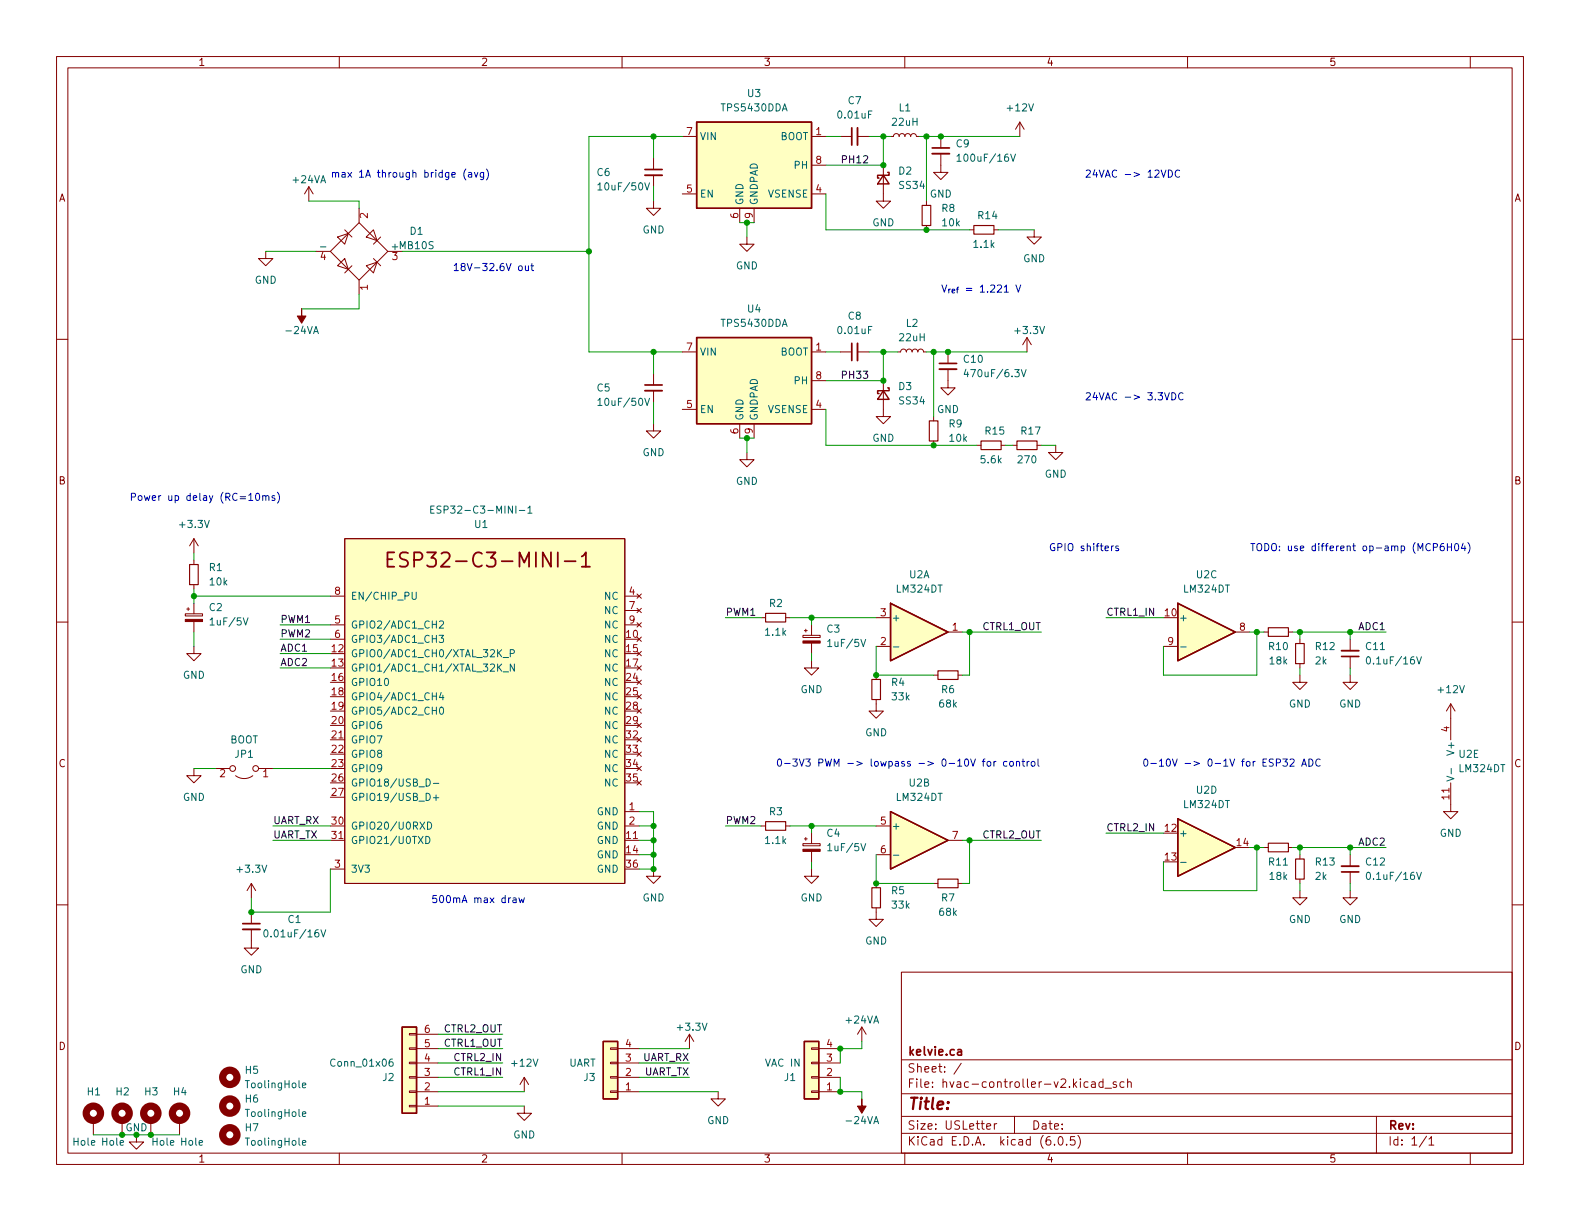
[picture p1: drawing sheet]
<svg xmlns="http://www.w3.org/2000/svg" width="279mm" height="216mm" viewBox="0 0 279 216" stroke-linecap="round" stroke-linejoin="round" font-family="sans-serif">
<g fill="none" stroke="#840000" stroke-width=".18">
<path d="M10 10h259.4v195.9h-259.4zM12 12h255.4v191.9h-255.4zM60 10v2M110 10v2M160 10v2M210 10v2M260 10v2M54.6 33l-.8 1.3M54.6 33v2.6M54.6 33l.8 1.3M63.5 39.4l5.1 5.1-5.1 5-5.1-5zM63.5 36.8v2.6"/>
<path d="M115.6 35.6v1.2h1.2l-1.2 1.3-1.3-1.3h1.3M115.6 27.9v2.1M115.6 31v2M120.6 24.1h2.6M120.6 34.3h2.6M130.8 36.8v2.6M133.3 36.8v2.6M143.5 24.1h2.5M143.5 34.3h2.5M143.5 29.2h2.5M148.6 24.1h2M151.6 24.1h2.1"/>
<path d="M156.2 29.2v6.4h1.3l-1.3 1.2-1.3-1.2h1.3M157.5 24.1h.5l.1-.3 .4-.2 .4 .2 .1 .3 .1-.3 .3-.2 .4 .1 .2 .4 .2-.4 .5-.1 .2 .2 .1 .3 .2-.3 .3-.2 .4 .2 .2 .3h.5M163.8 35.6v.7M163.8 39.9v.7M166.4 27.2v3.3h1.2l-1.2 1.3-1.3-1.3h1.3M166.4 24.1v2.1M180.3 21.6l-.7 1.3M180.3 21.6v2.5M180.3 21.6l.8 1.3M10 60h2M47 44.5v1.2h1.3l-1.3 1.3-1.3-1.3h1.3M55.9 44.5h2.5"/>
<path d="M59.7 41.9l1.9-.6-.6 1.9zM61 45.7l.6 1.9-1.9-.6zM61 40.6l1.2 1.3M62.2 47l-1.2 1.3M63.5 49.5v2.6M64.8 41.9l1.2-1.3 .7 1.9zM64.8 47l1.9-.6-.7 1.9zM66 45.7l1.3 1.3M67.3 41.9l-1.3 1.3M68.6 44.5h2.5M132.1 41.9v1.3h1.2l-1.2 1.3-1.3-1.3h1.3M171.4 40.6h.8"/>
<path d="M175.8 40.6h.7M181.6 59.7l-.8 1.3M181.6 59.7v2.5M181.6 59.7l.8 1.3M182.9 40.6v1.3h1.2l-1.2 1.3-1.3-1.3h1.3M267.4 60h2M115.6 74.9v1.3h1.2l-1.2 1.3-1.3-1.3h1.3M115.6 66v2.1M115.6 69.1v2M120.6 62.2h2.6M120.6 72.4h2.6M130.8 74.9v2.6"/>
<path d="M133.3 74.9v2.6M143.5 62.2h2.5M143.5 72.4h2.5M143.5 67.3h2.5M148.6 62.2h2M151.6 62.2h2.1M156.2 67.3v6.4h1.3l-1.3 1.2-1.3-1.2h1.3M158.7 62.2h.6l.1-.3 .4-.2 .3 .2 .2 .3 .1-.3 .3-.2 .4 .1 .2 .4 .2-.4 .4-.1 .3 .2 .1 .3 .2-.3 .3-.2 .4 .2 .1 .3h.5M165.1 73.7v.7M165.1 78v.7M167.6 65.3v3.3h1.3l-1.3 1.3-1.2-1.3h1.2M167.6 62.2v2.1"/>
<path d="M172.7 78.7h.8M177 78.7h.8M179.1 78.7h.7M183.4 78.7h.7M186.7 78.7v1.3h1.3l-1.3 1.3-1.3-1.3h1.3M34.3 95.3v2.5M34.3 99.1v.7M34.3 95.3l-.8 1.2M34.3 95.3l.8 1.2M61 95.3h49.5v60.9h-49.5zM132.1 80v1.3h1.2l-1.2 1.3-1.3-1.3h1.3M10 110h2"/>
<path d="M32.8 108.5h3v.4h-3zM33 107.7h.5M33.3 107.4v.6M34.3 114.3v1.3h1.3l-1.3 1.2-1.3-1.2h1.3M34.3 103.4v.7M34.3 106.7v1.8M34.3 109.9v1.9M58.4 105.4h2.6M58.4 110.5h2.6M58.4 113h2.6M110.5 105.4h2.5M110.5 110.5h2.5"/>
<path d="M110.5 108h2.5M112.6 112.6l.8 .8M112.6 115.2l.8 .8M112.6 117.7l.8 .8M112.6 105l.8 .8M112.6 107.6l.8 .7M112.6 110.1l.8 .8M113.4 112.6l-.8 .8M113.4 115.2l-.8 .8M113.4 117.7l-.8 .8M113.4 105l-.8 .8M113.4 107.6l-.8 .7"/>
<path d="M113.4 110.1l-.8 .8M134.6 109.2h.8M138.9 109.2h.8M142 112.3h3v.4h-3zM142.2 111.5h.5M142.5 111.3v.5M143.5 116.8v1.3h1.3l-1.3 1.3-1.3-1.3h1.3M143.5 110.5v1.8M143.5 113.7v1.9M154.9 109.2h2.6M154.9 114.3h2.6M154.9 119.4v.7"/>
<path d="M165.1 119.4h.8M167.6 111.8h2.6M169.4 119.4h.8M205.7 114.3h2.6M218.4 111.8h2.6M223.5 111.8h.8M227.8 111.8h.8M229.9 119.4v1.3h1.2l-1.2 1.2-1.3-1.2h1.3M229.9 113v.8M229.9 117.3v.8M238.8 119.4v1.3h1.2l-1.2 1.2-1.3-1.2h1.3M238.8 113v2.1"/>
<path d="M238.8 116.1v2M267.4 110h2M34.3 135.9v1.3h1.3l-1.3 1.2-1.3-1.2h1.3M38.1 135.9h2.5M41.7 137.2a2.54 2.54 0 0 0 3 0M45.7 135.9h2.6M58.4 130.8h2.6M112.6 120.3l.8 .7M112.6 122.8l.8 .8M112.6 125.3l.8 .8M112.6 127.9l.8 .8M112.6 130.4l.8 .8"/>
<path d="M112.6 133l.8 .7M112.6 135.5l.8 .8M112.6 138l.8 .8M113.4 120.3l-.8 .7M113.4 122.8l-.8 .8M113.4 125.3l-.8 .8M113.4 127.9l-.8 .8M113.4 130.4l-.8 .8M113.4 133l-.8 .7M113.4 135.5l-.8 .8M113.4 138l-.8 .8M154.9 123.7v2h1.3l-1.3 1.3-1.2-1.3h1.2"/>
<path d="M256.5 138.4v5.1h1.3l-1.3 1.3-1.2-1.3h1.2M256.5 124.5v6.3M256.5 124.5l-.7 1.2M256.5 124.5l.8 1.2M10 160h2M44.4 156.2v2.6M44.4 156.2l-.7 1.3M44.4 156.2l.8 1.3M58.4 148.6h2.6M58.4 153.7h2.6M110.5 143.5h2.5M110.5 148.6h2.5"/>
<path d="M110.5 146.1h2.5M115.6 153.7v1.2h1.2l-1.2 1.3-1.3-1.3h1.3M134.6 146.1h.8M138.9 146.1h.8M142 149.2h3v.4h-3zM142.2 148.3h.5M142.5 148.1v.5M143.5 153.7v1.2h1.3l-1.3 1.3-1.3-1.3h1.3M143.5 147.3v1.9M143.5 150.5v1.9M154.9 146.1h2.6M154.9 151.1h2.6"/>
<path d="M154.9 156.2v.8M165.1 156.2h.8M167.6 148.6h2.6M169.4 156.2h.8M223.5 149.9h.8M227.8 149.9h.8M229.9 157.5v1.3h1.2l-1.2 1.2-1.3-1.2h1.3M229.9 151.1v.8M229.9 155.4v.8M238.8 157.5v1.3h1.2l-1.2 1.2-1.3-1.2h1.3M238.8 151.1v2.1M238.8 154.2v2"/>
<path d="M267.4 160h2M44.4 164.3v3.3h1.3l-1.3 1.3-1.2-1.3h1.2M44.4 161.3v2M154.9 160.5v2.1h1.3l-1.3 1.2-1.2-1.2h1.2M159.4 171.9h108v32h-108zM16.5 198.1v2.6M21.6 198.1v2.6M26.7 198.1v2.6M31.7 198.1v2.6M72.4 182.8h1.3v.2h-1.3zM72.4 185.3h1.3v.2h-1.3zM72.4 187.8h1.3v.3h-1.3z"/>
<path d="M72.4 190.4h1.3v.2h-1.3zM72.4 192.9h1.3v.3h-1.3zM72.4 195.5h1.3v.2h-1.3zM73.7 195.6h3.8M73.7 193h3.8M73.7 190.5h3.8M73.7 188h3.8M73.7 185.4h3.8M73.7 182.9h3.8M92.7 195.6v1.3h1.3l-1.3 1.2-1.3-1.2h1.3M92.7 190.5l-.8 1.3M92.7 190.5v2.5"/>
<path d="M92.7 190.5l.8 1.3M107.9 185.3h1.3v.2h-1.3zM107.9 187.8h1.3v.3h-1.3zM107.9 190.4h1.3v.2h-1.3zM107.9 192.9h1.3v.3h-1.3zM109.2 193h3.8M109.2 190.5h3.8M109.2 188h3.8M109.2 185.4h3.8M121.9 182.9l-.7 1.3M121.9 182.9v2.5M121.9 182.9l.8 1.3"/>
<path d="M127 193v1.3h1.3l-1.3 1.3-1.3-1.3h1.3M143.5 185.3h1.3v.2h-1.3zM143.5 187.8h1.3v.3h-1.3zM143.5 190.4h1.3v.2h-1.3zM143.5 192.9h1.3v.3h-1.3zM144.8 193h3.8M144.8 190.5h3.8M144.8 188h3.8M144.8 185.4h3.8M152.4 181.6l-.8 1.3M152.4 181.6v2.6M152.4 181.6l.8 1.3"/>
<path d="M159.4 197.4h108M159.4 193.4h108M159.4 187.4h108M170 188l-1.3 1.9M174.5 199.2l.7-.2-.1-.3h-.4l-.2 .2v.7h.6M175.8 198.7v1M176.3 198.7h-.3l-.2 .3M179.4 197.4v3M192.4 191.4l-.4-.1-.3 .3v.4l.1 .2h.6M193 191.4h.6l.1 .9M193.7 191.6l-.5 .1a.29 .29 0 0 0-.2 .3 .29 .29 0 0 0 .2 .3l.5-.1M195 191.4l-.4-.1-.3 .3v.4l.2 .2h.5"/>
<path d="M195 190.8v1.5M195.4 192.4h1.1M197.4 191.4l-.4-.1-.2 .2 .1 .2 .5 .2v.3h-.6M198.8 191.4l-.5-.1-.3 .3v.4l.2 .2h.6M199.4 191.4l.2-.1 .4 .1v.9M199.4 190.8v1.5M243.4 197.4v6.5M24.1 200.7v1.2h1.3l-1.3 1.3-1.2-1.3h1.2M60 203.9v2M110 203.9v2M159.4 200.4h108M160 203.9v2"/>
<path d="M186.5 202.3v.2M187.3 201h.2a.81 .81 0 0 1 .6 .6 .81 .81 0 0 1-.3 .8l-.2 .1a.81 .81 0 0 1-.6-.6 .81 .81 0 0 1 .3-.9zM188.6 202.3v.2M190 201h-.7v.7l.2-.2 .5 .1 .1 .2-.1 .5-.2 .2-.5-.2M190.6 200.8a1.72 1.72 0 0 1 0 2.2M210 203.9v2M252.3 200.9l-1.3 1.9M252.7 201.4l.4-.4v1.5M252.7 202.5h.8M260 203.9v2"/>
<circle cx="41.1" cy="135.9" r=".51"/>
<circle cx="45.2" cy="135.9" r=".51"/>
</g>
<path d="M114 30h3.1M150.6 22.6v3.1M164.8 26.2h3.1M114 68.1h3.1M150.6 60.7v3.1M166.1 64.3h3.1M237.2 116.1h3.1M237.2 154.2h3.1M42.9 163.3h3.1M169.4 185.7h.6v.9M170 185.9l-.5 .1a.29 .29 0 0 0-.2 .3 .29 .29 0 0 0 .2 .3l.5-.1" fill="none" stroke="#840000" stroke-width=".3"/>
<g fill="none" stroke="#840000" stroke-width=".2">
<path d="M163.1 36.3h1.5v3.6h-1.5zM172.2 39.9h3.6v1.5h-3.6zM164.3 74.4h1.6v3.6h-1.6zM173.5 78h3.5v1.5h-3.5zM179.8 78h3.6v1.5h-3.6zM33.5 99.8h1.6v3.6h-1.6zM135.4 108.5h3.5v1.5h-3.5zM165.9 118.6h3.5v1.5h-3.5zM224.3 111h3.5v1.5h-3.5zM229.1 113.8h1.5v3.5h-1.5zM154.2 120.1h1.5v3.6h-1.5zM135.4 145.3h3.5v1.5h-3.5z"/>
<path d="M154.2 157h1.5v3.5h-1.5zM165.9 155.4h3.5v1.6h-3.5zM224.3 149.1h3.5v1.5h-3.5zM229.1 151.9h1.5v3.5h-1.5z"/>
</g>
<g fill="#ffffc2" stroke="#ffffc2" stroke-width=".18">
<path d="M208.3 106.7l10.1 5.1-10.1 5z"/>
<path d="M61 95.3h49.5v60.9h-49.5z"/>
<path d="M71.1 181.6h2.6v15.3h-2.6z"/>
<path d="M157.5 106.7l10.1 5.1-10.1 5z"/>
<path d="M157.5 143.5l10.1 5.1-10.1 5.1z"/>
<path d="M106.7 184.2h2.5v10.1h-2.5z"/>
<path d="M142.2 184.2h2.6v10.1h-2.6z"/>
<path d="M208.3 144.8l10.1 5.1-10.1 5z"/>
<path d="M123.2 59.7h20.3v15.2h-20.3z"/>
<path d="M123.2 21.6h20.3v15.2h-20.3z"/>
</g>
<g fill="none" stroke="#840000" stroke-width=".25">
<path d="M123.2 21.6h20.3v15.2h-20.3zM156.2 31l1 1.5h-2zM157 30.5h.2v.5h-2v.5h.2M123.2 59.7h20.3v15.2h-20.3zM156.2 69.1l1 1.5h-2zM157 68.6h.2v.5h-2v.5h.2M157.5 106.7l10.1 5.1-10.1 5zM208.3 106.7l10.1 5.1-10.1 5zM157.5 143.5l10.1 5.1-10.1 5.1zM208.3 144.8l10.1 5.1-10.1 5zM71.1 181.6h2.6v15.3h-2.6zM106.7 184.2h2.5v10.1h-2.5z"/>
<path d="M142.2 184.2h2.6v10.1h-2.6z"/>
</g>
<g fill="none" stroke="#006464" stroke-width=".18">
<path d="M105.7 32.7l.4-.4v1.3M105.7 33.6h.8M114 32.3l.4 1.3 .5-1.3M169.2 27.6l.4-.3v1.2M169.2 28.5h.8M178.7 27.3l.4 1.2 .5-1.2M105.7 70.8l.4-.4v1.3M105.7 71.7h.8M114 70.4l.4 1.3 .5-1.3M170.8 65.3l-.3 .9h.8M180.6 65.4l.4 1.2 .4-1.2M76.2 90.1h.4"/>
<path d="M76.8 89.5h-.6v1.2h.6M78 89.5h-.5l-.2 .1v.4l.6 .2 .1 .3-.3 .2h-.4M91.8 90.3h1M93.3 89.8l.4-.3v1.2M93.3 90.7h.8M43 109.2l.4 1.3 .5-1.3M72.9 104.7v1l.2 .3 .4-.1 .1-.2v-1M77.7 112.3h.7l-.4 .5 .4 .1v.6l-.2 .1-.5-.1M77.7 109.9l.5-.1 .2 .4-.7 .9h.7M89 116.3h.9M89 118.8h.9M90.2 115.5h.6l.2-.2-.1-.3-.7-.1v1.2"/>
<path d="M91 117.4v1.3l-.8-1.3v1.3M152.2 113.1l.5 1.2 .4-1.2M158 114.4h1M208.8 114.4h1M241.8 116.2l.1-.1a.68 .68 0 0 1 .5 .7 .68 .68 0 0 1-.5 .6 .84 .84 0 0 1-.1-1.2zM250.5 116.1l.4 1.3 .5-1.3M75.4 137.7a.64 .64 0 0 1 .7 .7 .64 .64 0 0 1-.7 .6zM76.6 138.5h1M77.9 125.1l.1-.1a.68 .68 0 0 1 .5 .7 .68 .68 0 0 1-.5 .6 .84 .84 0 0 1-.1-1.2zM78 122.4l-.3 .9h.8M78.3 122.9v.9M255.8 137.3l1.3 .4-1.3 .4"/>
<path d="M256.6 135.9v.9M75.3 147.9a.64 .64 0 0 1 .7 .6 .64 .64 0 0 1-.7 .7zM75.6 145.4a.64 .64 0 0 1 .7 .6 .64 .64 0 0 1-.7 .6zM76.6 141.1h1M77.1 140.6v.9M152.2 149.2l.5 1.2 .4-1.2M158 151.2h1M208.8 152.5h1M241.8 154.3l.1-.1a.68 .68 0 0 1 .5 .7 .68 .68 0 0 1-.5 .6 .84 .84 0 0 1-.1-1.2zM250.5 154.2l.4 1.3 .5-1.3M46.8 164.5l.2-.1a.68 .68 0 0 1 .4 .6 .68 .68 0 0 1-.4 .7l-.2-.1-.1-.4zM56.8 164.4l.4 1.3 .4-1.3"/>
<path d="M53.5 191.9l.6-.1-.1-.2-.3-.1-.2 .2v.6h.5M53.5 197l.6-.1-.1-.3h-.3l-.2 .2v.6h.5M69.4 187.3h-.4a.86 .86 0 0 0 0 1.2l.5-.1v-.4l-.2-.3-.4 .1-.1 .2M53.5 202.1l.6-.1-.1-.3h-.3l-.2 .1v.6h.5"/>
</g>
<path d="M68.5 98.9h.9M69.7 97.7h-1.2v2.5h1.2M72.1 97.8l-.9-.1a.62 .62 0 0 0-.5 .6 .62 .62 0 0 0 .5 .6 .93 .93 0 0 1 .9 .6 .65 .65 0 0 1-.4 .7l-1-.1M99.8 99.2h2M102.9 98.4l.7-.7v2.5M102.9 100.2h1.4" fill="none" stroke="#840000" stroke-width=".32"/>
<g fill="none" stroke="#840000" stroke-width="1.3">
<circle cx="16.5" cy="196.8" r="1.27"/>
<circle cx="21.6" cy="196.8" r="1.27"/>
<circle cx="26.7" cy="196.8" r="1.27"/>
<circle cx="31.7" cy="196.8" r="1.27"/>
<circle cx="40.6" cy="195.6" r="1.27"/>
<circle cx="40.6" cy="190.5" r="1.27"/>
<circle cx="40.6" cy="200.7" r="1.27"/>
</g>
<g fill="#840000" stroke="#840000" stroke-width=".18">
<path d="M142 113.3h3v.4h-3z"/>
<path d="M53.3 54.6v1.3h.8l-.8 1.3-.7-1.3h.7z"/>
<path d="M32.8 109.5h3v.4h-3z"/>
<path d="M152.4 194.3v1.3h.8l-.8 1.3-.8-1.3h.8z"/>
<path d="M142 150.2h3v.3h-3z"/>
</g>
<path d="M114 31h3.1M151.6 22.6v3.1M164.8 27.2h3.1M114 69.1h3.1M151.6 60.7v3.1M166.1 65.3h3.1M237.2 115.1h3.1M237.2 153.2h3.1M42.9 164.3h3.1" fill="none" stroke="#840000" stroke-width=".33"/>
<g fill="none" stroke="#0000c2" stroke-width=".18">
<path d="M82.4 29.9a1.46 1.46 0 0 0 0 1.9M82.9 30.6h.5v.7M83.4 30.8l-.4 .1-.2 .1 .2 .3h.4M83.9 30.5l.3 .8 .3-.8M85.5 30.5v1l-.2 .3-.3-.1M85.5 30.6l-.3-.1-.3 .2 .1 .6h.5M86 29.9a1.46 1.46 0 0 1 0 1.9M206.6 30.1a.64 .64 0 0 1 .7 .6 .64 .64 0 0 1-.7 .6zM208.6 30.2a.6 .6 0 0 0-.8 .4 .6 .6 0 0 0 .6 .7l.2-.1M91.8 47.1l.3-.1 .3 .2v.4l-.3 .3-.3-.1-.1-.2zM92.9 47l.1 .8 .3 .1 .2-.2M93.5 47v.9"/>
<path d="M93.9 47h.5M94.1 46.6v1.1l.3 .2M179.7 50.4l.4 1.3 .4-1.3M205.9 69.4l.5 1.3 .4-1.3M207.2 69.4a.64 .64 0 0 1 .7 .7 .64 .64 0 0 1-.7 .6zM209.2 69.6a.6 .6 0 0 0-.8 .4 .6 .6 0 0 0 .6 .7l.2-.1M45.3 87.3l.2-.1a.68 .68 0 0 1 .4 .7 .68 .68 0 0 1-.4 .6l-.2-.1-.1-.4zM46.5 87.8l.1-.2 .3 .1 .1 .8M46.5 87.6v.9M47 87.8l.2-.2 .3 .1 .1 .8M48.6 87.7l-.3-.1-.2 .2 .1 .2 .4 .1v.3h-.5M49.1 87a1.46 1.46 0 0 1 0 2"/>
<path d="M196.9 96.5l-.3 .3M197.8 96.6l-.3-.1-.2 .2v.2l.5 .1v.3h-.5M253.5 96.8l.6-.1 .1-.2-.1-.3-.6-.1v1.3M255.3 96.1l-.4 .1a.86 .86 0 0 0 0 1.2l.4-.1 .1-.5-.2-.2h-.3l-.2 .2M256 96.1v1.3M256 96.7h.7M256.7 96.1v1.3M257.4 96.2l.1-.1a.68 .68 0 0 1 .5 .6 .68 .68 0 0 1-.5 .7 .85 .85 0 0 1-.1-1.2zM258.7 96l-.3 1h.8M259 96.5v.9M259.6 95.9a1.46 1.46 0 0 1 0 2M171.6 134.2l.5 1.3 .4-1.3"/>
<path d="M173.7 134.6h.5M174.2 134.2l-.3 .2v1.1M174.7 134.7l.3-.1 .2 .3v.3l-.2 .3-.3-.1-.1-.2zM175.8 134.6v.9M176.1 134.6l-.3 .3M178.1 134.7l-.4-.1-.2 .3 .1 .5h.5M178.7 134.7l.3-.1 .2 .3v.3l-.2 .3-.3-.1-.2-.2zM179.8 134.8l.1-.2 .3 .1 .1 .8M179.8 134.6v.9M180.7 134.6h.5M180.9 134.2v1.1l.3 .2M181.6 134.6v.9"/>
<path d="M182 134.6l-.4 .3M182.5 134.7l.3-.1 .2 .3v.3l-.2 .3-.3-.1-.1-.2zM183.6 134.2v1.1l.1 .2M225.7 134.9l.6-.1 .1-.2v-.3l-.7-.1v1.3M226.9 134.2h.7l-.4 .5 .4 .1v.6l-.2 .1-.5-.1M228.1 134.3l.5-.1 .3 .4-.8 .9h.8M230.2 135.5l.4-1.3 .4 1.3M230.3 135.1h.6M231.5 134.2a.64 .64 0 0 1 .7 .6 .64 .64 0 0 1-.7 .7zM233.5 134.3a.6 .6 0 0 0-.9 .5 .6 .6 0 0 0 .6 .7l.3-.1M90.7 158.8h.5l.1 .8M91.3 159.1h-.4l-.2 .2 .2 .3 .4-.1"/>
<path d="M91.8 158.8l.2 .8 .2-.6 .3 .6 .2-.8"/>
</g>
<g fill="none" stroke="#009600" stroke-width=".18">
<path d="M54.6 35.6h8.9v1.2M115.6 24.1v3.8M115.6 33v2.6M120.6 24.1h-16.5v38.1h16.5M130.8 39.4h2.5M132.1 39.4v2.5M146 24.1h2.6M146 34.3v6.3h25.4M153.7 24.1h3.8M156.2 24.1v5.1h-10.2M162.6 24.1h17.7M163.8 24.1v11.5"/>
<path d="M47 44.5h8.9M63.5 52.1v2.5h-10.2M71.1 44.5h33M176.5 40.6h6.4M115.6 62.2v3.8M115.6 71.1v3.8M130.8 77.5h2.5M132.1 77.5v2.5M146 62.2h2.6M146 72.4v6.3h26.7M153.7 62.2h5M156.2 62.2v5.1h-10.2"/>
<path d="M163.8 62.2h17.8M165.1 62.2v11.5M177.8 78.7h1.3M184.1 78.7h2.6M34.3 97.8v1.3M34.3 104.1v2.6M34.3 111.8v2.5M34.3 105.4h24.1M49.5 113h8.9M49.5 115.6h8.9M49.5 118.1h8.9M49.5 110.5h8.9"/>
<path d="M128.3 109.2h6.3M139.7 109.2h15.2M143.5 109.2v1.3M143.5 115.6v1.2M154.9 114.3v5.1h10.2M170.2 111.8h13.9M171.4 111.8v7.6h-1.2M195.6 109.2h10.1M221 111.8h2.5M222.2 111.8v7.6h-16.5v-5.1M228.6 111.8h16.5M229.9 111.8v1.2"/>
<path d="M229.9 118.1v1.3M238.8 111.8v1.2M238.8 118.1v1.3M34.3 135.9h3.8M48.3 135.9h10.1M48.3 148.6h10.1M48.3 146.1h10.1M58.4 153.7v7.6h-14v-2.5M113 143.5h2.6v10.2h-2.6M113 148.6h2.6M113 146.1h2.6M113 151.1h2.6"/>
<path d="M128.3 146.1h6.3M139.7 146.1h15.2M143.5 146.1v1.2M143.5 152.4v1.3M154.9 151.1v5.1h10.2M170.2 148.6h13.9M171.4 148.6v7.6h-1.2M195.6 147.3h10.1M221 149.9h2.5M222.2 149.9v7.6h-16.5v-5.1M228.6 149.9h16.5M229.9 149.9v1.2"/>
<path d="M229.9 156.2v1.3M238.8 149.9v1.2M238.8 156.2v1.3M77.5 185.4h11.4M77.5 193h15.2M77.5 182.9h11.4M77.5 188h11.4M77.5 195.6h15.2M77.5 190.5h11.4M113 185.4h8.9M113 193h14M113 188h8.9"/>
<path d="M113 190.5h8.9M148.6 190.5v2.5h3.8v1.3M152.4 184.2v1.2h-3.8v2.6M16.5 200.7h15.2"/>
</g>
<g fill="#009600" stroke="#009600" stroke-width=".18">
<circle cx="229.9" cy="149.9" r=".46"/>
<circle cx="222.2" cy="149.9" r=".46"/>
<circle cx="238.8" cy="149.9" r=".46"/>
<circle cx="148.6" cy="185.4" r=".46"/>
<circle cx="148.6" cy="193" r=".46"/>
<circle cx="154.9" cy="156.2" r=".46"/>
<circle cx="143.5" cy="146.1" r=".46"/>
<circle cx="171.4" cy="148.6" r=".46"/>
<circle cx="154.9" cy="119.4" r=".46"/>
<circle cx="115.6" cy="151.1" r=".46"/>
<circle cx="115.6" cy="153.7" r=".46"/>
<circle cx="115.6" cy="148.6" r=".46"/>
<circle cx="143.5" cy="109.2" r=".46"/>
<circle cx="115.6" cy="146.1" r=".46"/>
<circle cx="222.2" cy="111.8" r=".46"/>
<circle cx="229.9" cy="111.8" r=".46"/>
<circle cx="238.8" cy="111.8" r=".46"/>
<circle cx="171.4" cy="111.8" r=".46"/>
<circle cx="165.1" cy="78.7" r=".46"/>
<circle cx="115.6" cy="24.1" r=".46"/>
<circle cx="104.1" cy="44.5" r=".46"/>
<circle cx="132.1" cy="77.5" r=".46"/>
<circle cx="156.2" cy="67.3" r=".46"/>
<circle cx="115.6" cy="62.2" r=".46"/>
<circle cx="167.6" cy="62.2" r=".46"/>
<circle cx="165.1" cy="62.2" r=".46"/>
<circle cx="156.2" cy="62.2" r=".46"/>
<circle cx="132.1" cy="39.4" r=".46"/>
<circle cx="156.2" cy="24.1" r=".46"/>
<circle cx="26.7" cy="200.7" r=".46"/>
<circle cx="24.1" cy="200.7" r=".46"/>
<circle cx="21.6" cy="200.7" r=".46"/>
<circle cx="44.4" cy="161.3" r=".46"/>
<circle cx="34.3" cy="105.4" r=".46"/>
<circle cx="163.8" cy="24.1" r=".46"/>
<circle cx="166.4" cy="24.1" r=".46"/>
<circle cx="163.8" cy="40.6" r=".46"/>
<circle cx="156.2" cy="29.2" r=".46"/>
</g>
<text font-size="3.5" fill="#840000" x="72.1" y="100.3">ESP32-C3-MINI-1</text>
<text font-size="2.8" fill="#840000" x="160.4" y="196.2">Title:</text>
<g font-size="2.1" fill="#840000">
<text x="160.4" y="189.7">Sheet: /</text>
<text x="160.4" y="186.7">kelvie.ca</text>
<text x="160.4" y="192.4">File: hvac-controller-v2.kicad_sch</text>
<text x="160.4" y="202.5">KiCad E.D.A. kicad (6.0.5)</text>
<text x="160.4" y="199.7">Size: USLetter</text>
<text x="182.4" y="199.7">Date:</text>
<text x="245.4" y="199.7">Rev:</text>
<text x="245.4" y="202.5">Id: 1/1</text>
</g>
<g font-size="1.8" fill="#840000">
<text x="35" y="11.6">1</text>
<text x="85" y="11.6">2</text>
<text x="135" y="11.6">3</text>
<text x="185" y="11.6">4</text>
<text x="235" y="11.6">5</text>
<text x="10.3" y="35.6">A</text>
<text x="267.7" y="35.6">A</text>
<text x="10.3" y="85.7">B</text>
<text x="267.7" y="85.7">B</text>
<text x="10.3" y="135.6">C</text>
<text x="267.7" y="135.6">C</text>
<text x="10.3" y="185.7">D</text>
<text x="267.7" y="185.7">D</text>
<text x="35" y="205.6">1</text>
<text x="85" y="205.6">2</text>
<text x="135" y="205.6">3</text>
<text x="185" y="205.6">4</text>
<text x="235" y="205.6">5</text>
</g>
<g font-size="1.8" fill="#006464">
<text x="132.2" y="17.1">U3</text>
<text x="127.7" y="19.7">TPS5430DDA</text>
<text x="148.3" y="21">0.01uF</text>
<text x="150" y="18.4">C7</text>
<text x="157.9" y="22.2">22uH</text>
<text x="159" y="19.7">L1</text>
<text x="178.3" y="19.7">+12V</text>
<text x="123.7" y="24.8">VIN</text>
<text x="137.9" y="24.8">BOOT</text>
<text x="140.5" y="29.8">PH</text>
<text x="169.1" y="26">C9</text>
<text x="170" y="28.6">100uF/16V</text>
<text x="51.9" y="32.4">+24VA</text>
<text x="105.6" y="31.1">C6</text>
<text x="106.4" y="33.7">10uF/50V</text>
<text x="123.7" y="34.9">EN</text>
<text x="135.8" y="34.9">VSENSE</text>
<text x="158.9" y="30.9">D2</text>
<text x="159.1" y="33.4">SS34</text>
<text x="164.4" y="34.9">GND</text>
<text x="72.5" y="41.5">D1</text>
<text x="113.6" y="41.3">GND</text>
<text x="131.4" y="36.3" transform="rotate(-90 131.4 36.3)">GND</text>
<text x="134" y="36.3" transform="rotate(-90 134 36.3)">GNDPAD</text>
<text x="154.2" y="40">GND</text>
<text x="166.6" y="37.5">R8</text>
<text x="166.7" y="40">10k</text>
<text x="173" y="38.7">R14</text>
<text x="56.9" y="44.2">-</text>
<text x="69.3" y="44.2">+ MB10S</text>
<text x="130.1" y="47.6">GND</text>
<text x="172.3" y="43.8">1.1k</text>
<text x="180.9" y="46.4">GND</text>
<text x="45" y="50.2">GND</text>
<text x="50.8" y="59.1">-24VA</text>
<text x="127.7" y="57.8">TPS5430DDA</text>
<text x="132.2" y="55.2">U4</text>
<text x="148.3" y="59.1">0.01uF</text>
<text x="150" y="56.5">C8</text>
<text x="160.3" y="57.8">L2</text>
<text x="179.7" y="59.1">+3.3V</text>
<text x="123.7" y="62.9">VIN</text>
<text x="137.9" y="62.9">BOOT</text>
<text x="159.1" y="60.3">22uH</text>
<text x="170.5" y="64.1">C10</text>
<text x="105.6" y="69.2">C5</text>
<text x="106.4" y="71.8">10uF/50V</text>
<text x="140.5" y="67.9">PH</text>
<text x="158.9" y="69">D3</text>
<text x="159.1" y="71.5">SS34</text>
<text x="171.3" y="66.7">470uF/6.3V</text>
<text x="123.7" y="73">EN</text>
<text x="131.4" y="74.4" transform="rotate(-90 131.4 74.4)">GND</text>
<text x="134" y="74.4" transform="rotate(-90 134 74.4)">GNDPAD</text>
<text x="135.8" y="73">VSENSE</text>
<text x="165.7" y="73">GND</text>
<text x="167.8" y="75.6">R9</text>
<text x="174.3" y="76.8">R15</text>
<text x="180.6" y="76.8">R17</text>
<text x="113.6" y="80.6">GND</text>
<text x="154.2" y="78.1">GND</text>
<text x="168" y="78.1">10k</text>
<text x="173.5" y="81.9">5.6k</text>
<text x="180.1" y="81.9">270</text>
<text x="130.1" y="85.7">GND</text>
<text x="184.7" y="84.5">GND</text>
<text x="32" y="93.3">+3.3V</text>
<text x="78" y="90.8">ESP32-C3-MINI-1</text>
<text x="84" y="93.3">U1</text>
<text x="37" y="101">R1</text>
<text x="37.2" y="103.5">10k</text>
<text x="62" y="106">EN/CHIP_PU</text>
<text x="106.9" y="106">NC</text>
<text x="136.1" y="107.3">R2</text>
<text x="158.6" y="104.8">LM324DT</text>
<text x="160.8" y="102.2">U2A</text>
<text x="209.4" y="104.8">LM324DT</text>
<text x="211.6" y="102.2">U2C</text>
<text x="37" y="108">C2</text>
<text x="37.5" y="110.6">1uF/5V</text>
<text x="62" y="111.1">GPIO2/ADC1_CH2</text>
<text x="62" y="113.7">GPIO3/ADC1_CH3</text>
<text x="106.9" y="113.7">NC</text>
<text x="106.9" y="108.6">NC</text>
<text x="106.9" y="111.1">NC</text>
<text x="135.4" y="112.4">1.1k</text>
<text x="146.2" y="111.8">C3</text>
<text x="157.6" y="109.9">+</text>
<text x="208.4" y="109.9">+</text>
<text x="62" y="116.2">GPIO0/ADC1_CH0/XTAL_32K_P</text>
<text x="62" y="118.7">GPIO1/ADC1_CH1/XTAL_32K_N</text>
<text x="106.9" y="116.2">NC</text>
<text x="106.9" y="118.7">NC</text>
<text x="146.8" y="114.4">1uF/5V</text>
<text x="224.4" y="114.9">R10</text>
<text x="224.6" y="117.5">18k</text>
<text x="232.6" y="117.5">2k</text>
<text x="232.7" y="114.9">R12</text>
<text x="241.6" y="114.9">C11</text>
<text x="242.3" y="117.5">0.1uF/16V</text>
<text x="32.3" y="120">GND</text>
<text x="62" y="121.3">GPIO10</text>
<text x="62" y="123.8">GPIO4/ADC1_CH4</text>
<text x="106.9" y="121.3">NC</text>
<text x="106.9" y="123.8">NC</text>
<text x="141.5" y="122.6">GND</text>
<text x="157.7" y="121.3">R4</text>
<text x="157.8" y="123.8">33k</text>
<text x="166.2" y="125.1">68k</text>
<text x="166.5" y="122.6">R6</text>
<text x="227.9" y="125.1">GND</text>
<text x="236.8" y="125.1">GND</text>
<text x="254.4" y="122.6">+12V</text>
<text x="40.6" y="131.4">BOOT</text>
<text x="62" y="126.4">GPIO5/ADC2_CH0</text>
<text x="62" y="128.9">GPIO6</text>
<text x="62" y="131.4">GPIO7</text>
<text x="106.9" y="126.4">NC</text>
<text x="106.9" y="128.9">NC</text>
<text x="106.9" y="131.4">NC</text>
<text x="153" y="130.2">GND</text>
<text x="41.6" y="134">JP1</text>
<text x="62" y="134">GPIO8</text>
<text x="62" y="136.5">GPIO9</text>
<text x="106.9" y="134">NC</text>
<text x="106.9" y="136.5">NC</text>
<text x="257.2" y="133.1" transform="rotate(-90 257.2 133.1)">V+</text>
<text x="258" y="134">U2E</text>
<text x="258.1" y="136.5">LM324DT</text>
<text x="32.3" y="141.6">GND</text>
<text x="62" y="139.1">GPIO18/USB_D-</text>
<text x="62" y="141.6">GPIO19/USB_D+</text>
<text x="106.9" y="139.1">NC</text>
<text x="158.6" y="141.6">LM324DT</text>
<text x="160.8" y="139.1">U2B</text>
<text x="209.4" y="142.9">LM324DT</text>
<text x="211.6" y="140.3">U2D</text>
<text x="62" y="146.7">GPIO20/U0RXD</text>
<text x="62" y="149.2">GPIO21/U0TXD</text>
<text x="105.5" y="144.1">GND</text>
<text x="105.5" y="149.2">GND</text>
<text x="105.5" y="146.7">GND</text>
<text x="135.4" y="149.2">1.1k</text>
<text x="136.1" y="144.1">R3</text>
<text x="146.2" y="148">C4</text>
<text x="157.6" y="146.7">+</text>
<text x="208.4" y="148">+</text>
<text x="254.6" y="148">GND</text>
<text x="42.1" y="154.3">+3.3V</text>
<text x="62" y="154.3">3V3</text>
<text x="105.5" y="151.8">GND</text>
<text x="105.5" y="154.3">GND</text>
<text x="146.8" y="150.5">1uF/5V</text>
<text x="224.4" y="153">R11</text>
<text x="224.6" y="155.6">18k</text>
<text x="232.6" y="155.6">2k</text>
<text x="232.7" y="153">R13</text>
<text x="241.6" y="153">C12</text>
<text x="242.3" y="155.6">0.1uF/16V</text>
<text x="113.6" y="159.4">GND</text>
<text x="141.5" y="159.4">GND</text>
<text x="157.7" y="158.1">R5</text>
<text x="157.8" y="160.7">33k</text>
<text x="166.2" y="161.9">68k</text>
<text x="166.5" y="159.4">R7</text>
<text x="47.4" y="165.7">0.01uF/16V</text>
<text x="50.9" y="163.2">C1</text>
<text x="153" y="167">GND</text>
<text x="227.9" y="163.2">GND</text>
<text x="236.8" y="163.2">GND</text>
<text x="42.5" y="172.1">GND</text>
<text x="120" y="182.2">+3.3V</text>
<text x="149.7" y="181">+24VA</text>
<text x="43.4" y="189.9">H5</text>
<text x="58.8" y="188.6">Conn_01x06</text>
<text x="67.7" y="191.1">J2</text>
<text x="90.6" y="188.6">+12V</text>
<text x="100.5" y="188.6">UART</text>
<text x="103.3" y="191.1">J3</text>
<text x="135.4" y="188.6">VAC IN</text>
<text x="138.7" y="191.1">J1</text>
<text x="15.5" y="193.7">H1</text>
<text x="20.5" y="193.7">H2</text>
<text x="25.6" y="193.7">H3</text>
<text x="30.7" y="193.7">H4</text>
<text x="43.4" y="194.9">H6</text>
<text x="43.7" y="192.4">ToolingHole</text>
<text x="43.7" y="197.5">ToolingHole</text>
<text x="13" y="202.6">Hole</text>
<text x="18.1" y="202.6">Hole</text>
<text x="22.2" y="200">GND</text>
<text x="26.9" y="202.6">Hole</text>
<text x="32" y="202.6">Hole</text>
<text x="43.4" y="200">H7</text>
<text x="43.7" y="202.6">ToolingHole</text>
<text x="90.7" y="201.3">GND</text>
<text x="125" y="198.8">GND</text>
<text x="149.9" y="198.8">-24VA</text>
</g>
<g font-size="1.8" fill="#a90000">
<text x="121.4" y="23.9">7</text>
<text x="144.3" y="23.9">1</text>
<text x="144.3" y="29">8</text>
<text x="121.4" y="34">5</text>
<text x="144.3" y="34">4</text>
<text x="65" y="38.6" transform="rotate(-90 65 38.6)">2</text>
<text x="130.6" y="38.6" transform="rotate(-90 130.6 38.6)">6</text>
<text x="133.1" y="38.6" transform="rotate(-90 133.1 38.6)">9</text>
<text x="56.7" y="46">4</text>
<text x="69.4" y="46">3</text>
<text x="65" y="51.3" transform="rotate(-90 65 51.3)">1</text>
<text x="121.4" y="62">7</text>
<text x="144.3" y="62">1</text>
<text x="144.3" y="67.1">8</text>
<text x="121.4" y="72.1">5</text>
<text x="130.6" y="76.7" transform="rotate(-90 130.6 76.7)">6</text>
<text x="133.1" y="76.7" transform="rotate(-90 133.1 76.7)">9</text>
<text x="144.3" y="72.1">4</text>
<text x="59.2" y="105.2">8</text>
<text x="111.3" y="105.2">4</text>
<text x="111.3" y="107.7">7</text>
<text x="59.2" y="110.2">5</text>
<text x="59.2" y="112.8">6</text>
<text x="110.8" y="112.8">10</text>
<text x="111.3" y="110.2">9</text>
<text x="155.7" y="109">3</text>
<text x="168.4" y="111.5">1</text>
<text x="206" y="109">10</text>
<text x="219.2" y="111.5">8</text>
<text x="58.7" y="115.3">12</text>
<text x="58.7" y="117.9">13</text>
<text x="110.8" y="115.3">15</text>
<text x="110.8" y="117.9">17</text>
<text x="155.7" y="114">2</text>
<text x="206.5" y="114">9</text>
<text x="58.7" y="120.4">16</text>
<text x="58.7" y="122.9">18</text>
<text x="58.7" y="125.5">19</text>
<text x="110.8" y="120.4">24</text>
<text x="110.8" y="122.9">25</text>
<text x="110.8" y="125.5">28</text>
<text x="58.7" y="128">20</text>
<text x="58.7" y="130.6">21</text>
<text x="110.8" y="128">29</text>
<text x="110.8" y="130.6">32</text>
<text x="256.3" y="129.4" transform="rotate(-90 256.3 129.4)">4</text>
<text x="38.9" y="137.4">2</text>
<text x="46.5" y="137.4">1</text>
<text x="58.7" y="133.1">22</text>
<text x="58.7" y="135.6">23</text>
<text x="110.8" y="133.1">33</text>
<text x="110.8" y="135.6">34</text>
<text x="58.7" y="138.2">26</text>
<text x="58.7" y="140.7">27</text>
<text x="110.8" y="138.2">35</text>
<text x="111.3" y="143.3">1</text>
<text x="256.3" y="141.3" transform="rotate(-90 256.3 141.3)">11</text>
<text x="58.7" y="145.8">30</text>
<text x="58.7" y="148.3">31</text>
<text x="110.8" y="148.3">11</text>
<text x="111.3" y="145.8">2</text>
<text x="155.7" y="145.8">5</text>
<text x="168.4" y="148.3">7</text>
<text x="206" y="147.1">12</text>
<text x="218.7" y="149.6">14</text>
<text x="59.2" y="153.4">3</text>
<text x="110.8" y="150.9">14</text>
<text x="110.8" y="153.4">36</text>
<text x="155.7" y="150.9">6</text>
<text x="206" y="152.1">13</text>
<text x="75.1" y="185.2">5</text>
<text x="75.1" y="182.6">6</text>
<text x="110.6" y="185.2">4</text>
<text x="146.2" y="185.2">4</text>
<text x="75.1" y="190.2">3</text>
<text x="75.1" y="187.7">4</text>
<text x="110.6" y="190.2">2</text>
<text x="110.6" y="187.7">3</text>
<text x="146.2" y="190.2">2</text>
<text x="146.2" y="187.7">3</text>
<text x="75.1" y="195.3">1</text>
<text x="75.1" y="192.8">2</text>
<text x="110.6" y="192.8">1</text>
<text x="146.2" y="192.8">1</text>
</g>
<g font-size="1.8" fill="#0f0f0f">
<text x="148.6" y="28.9">PH12</text>
<text x="148.6" y="67">PH33</text>
<text x="49.5" y="112.7">PWM2</text>
<text x="49.5" y="110.1">PWM1</text>
<text x="128.3" y="108.9">PWM1</text>
<text x="173.7" y="111.4">CTRL1_OUT</text>
<text x="195.6" y="108.9">CTRL1_IN</text>
<text x="240.3" y="111.4">ADC1</text>
<text x="49.5" y="115.2">ADC1</text>
<text x="49.5" y="117.8">ADC2</text>
<text x="48.3" y="145.7">UART_RX</text>
<text x="48.3" y="148.2">UART_TX</text>
<text x="128.3" y="145.7">PWM2</text>
<text x="173.7" y="148.2">CTRL2_OUT</text>
<text x="195.6" y="147">CTRL2_IN</text>
<text x="240.3" y="149.5">ADC2</text>
<text x="78.5" y="182.5">CTRL2_OUT</text>
<text x="78.5" y="185.1">CTRL1_OUT</text>
<text x="80.4" y="190.2">CTRL1_IN</text>
<text x="80.4" y="187.6">CTRL2_IN</text>
<text x="113.6" y="187.6">UART_RX</text>
<text x="113.8" y="190.2">UART_TX</text>
</g>
<g font-size="1.8" fill="#0000c2">
<text x="58.4" y="31.4">max 1A through bridge (avg)</text>
<text x="191.8" y="31.4">24VAC -&gt; 12VDC</text>
<text x="80" y="47.9">18V-32.6V out</text>
<text x="166.4" y="51.7">V_{ref} = 1.221 V</text>
<text x="191.8" y="70.8">24VAC -&gt; 3.3VDC</text>
<text x="22.9" y="88.6">Power up delay (RC=10ms)</text>
<text x="185.4" y="97.4">GPIO shifters</text>
<text x="221" y="97.4">TODO: use different op-amp (MCP6H04)</text>
<text x="137.2" y="135.5">0-3V3 PWM -&gt; lowpass -&gt; 0-10V for control</text>
<text x="201.9" y="135.5">0-10V -&gt; 0-1V for ESP32 ADC</text>
<text x="76.2" y="159.7">500mA max draw</text>
</g>
</svg>
